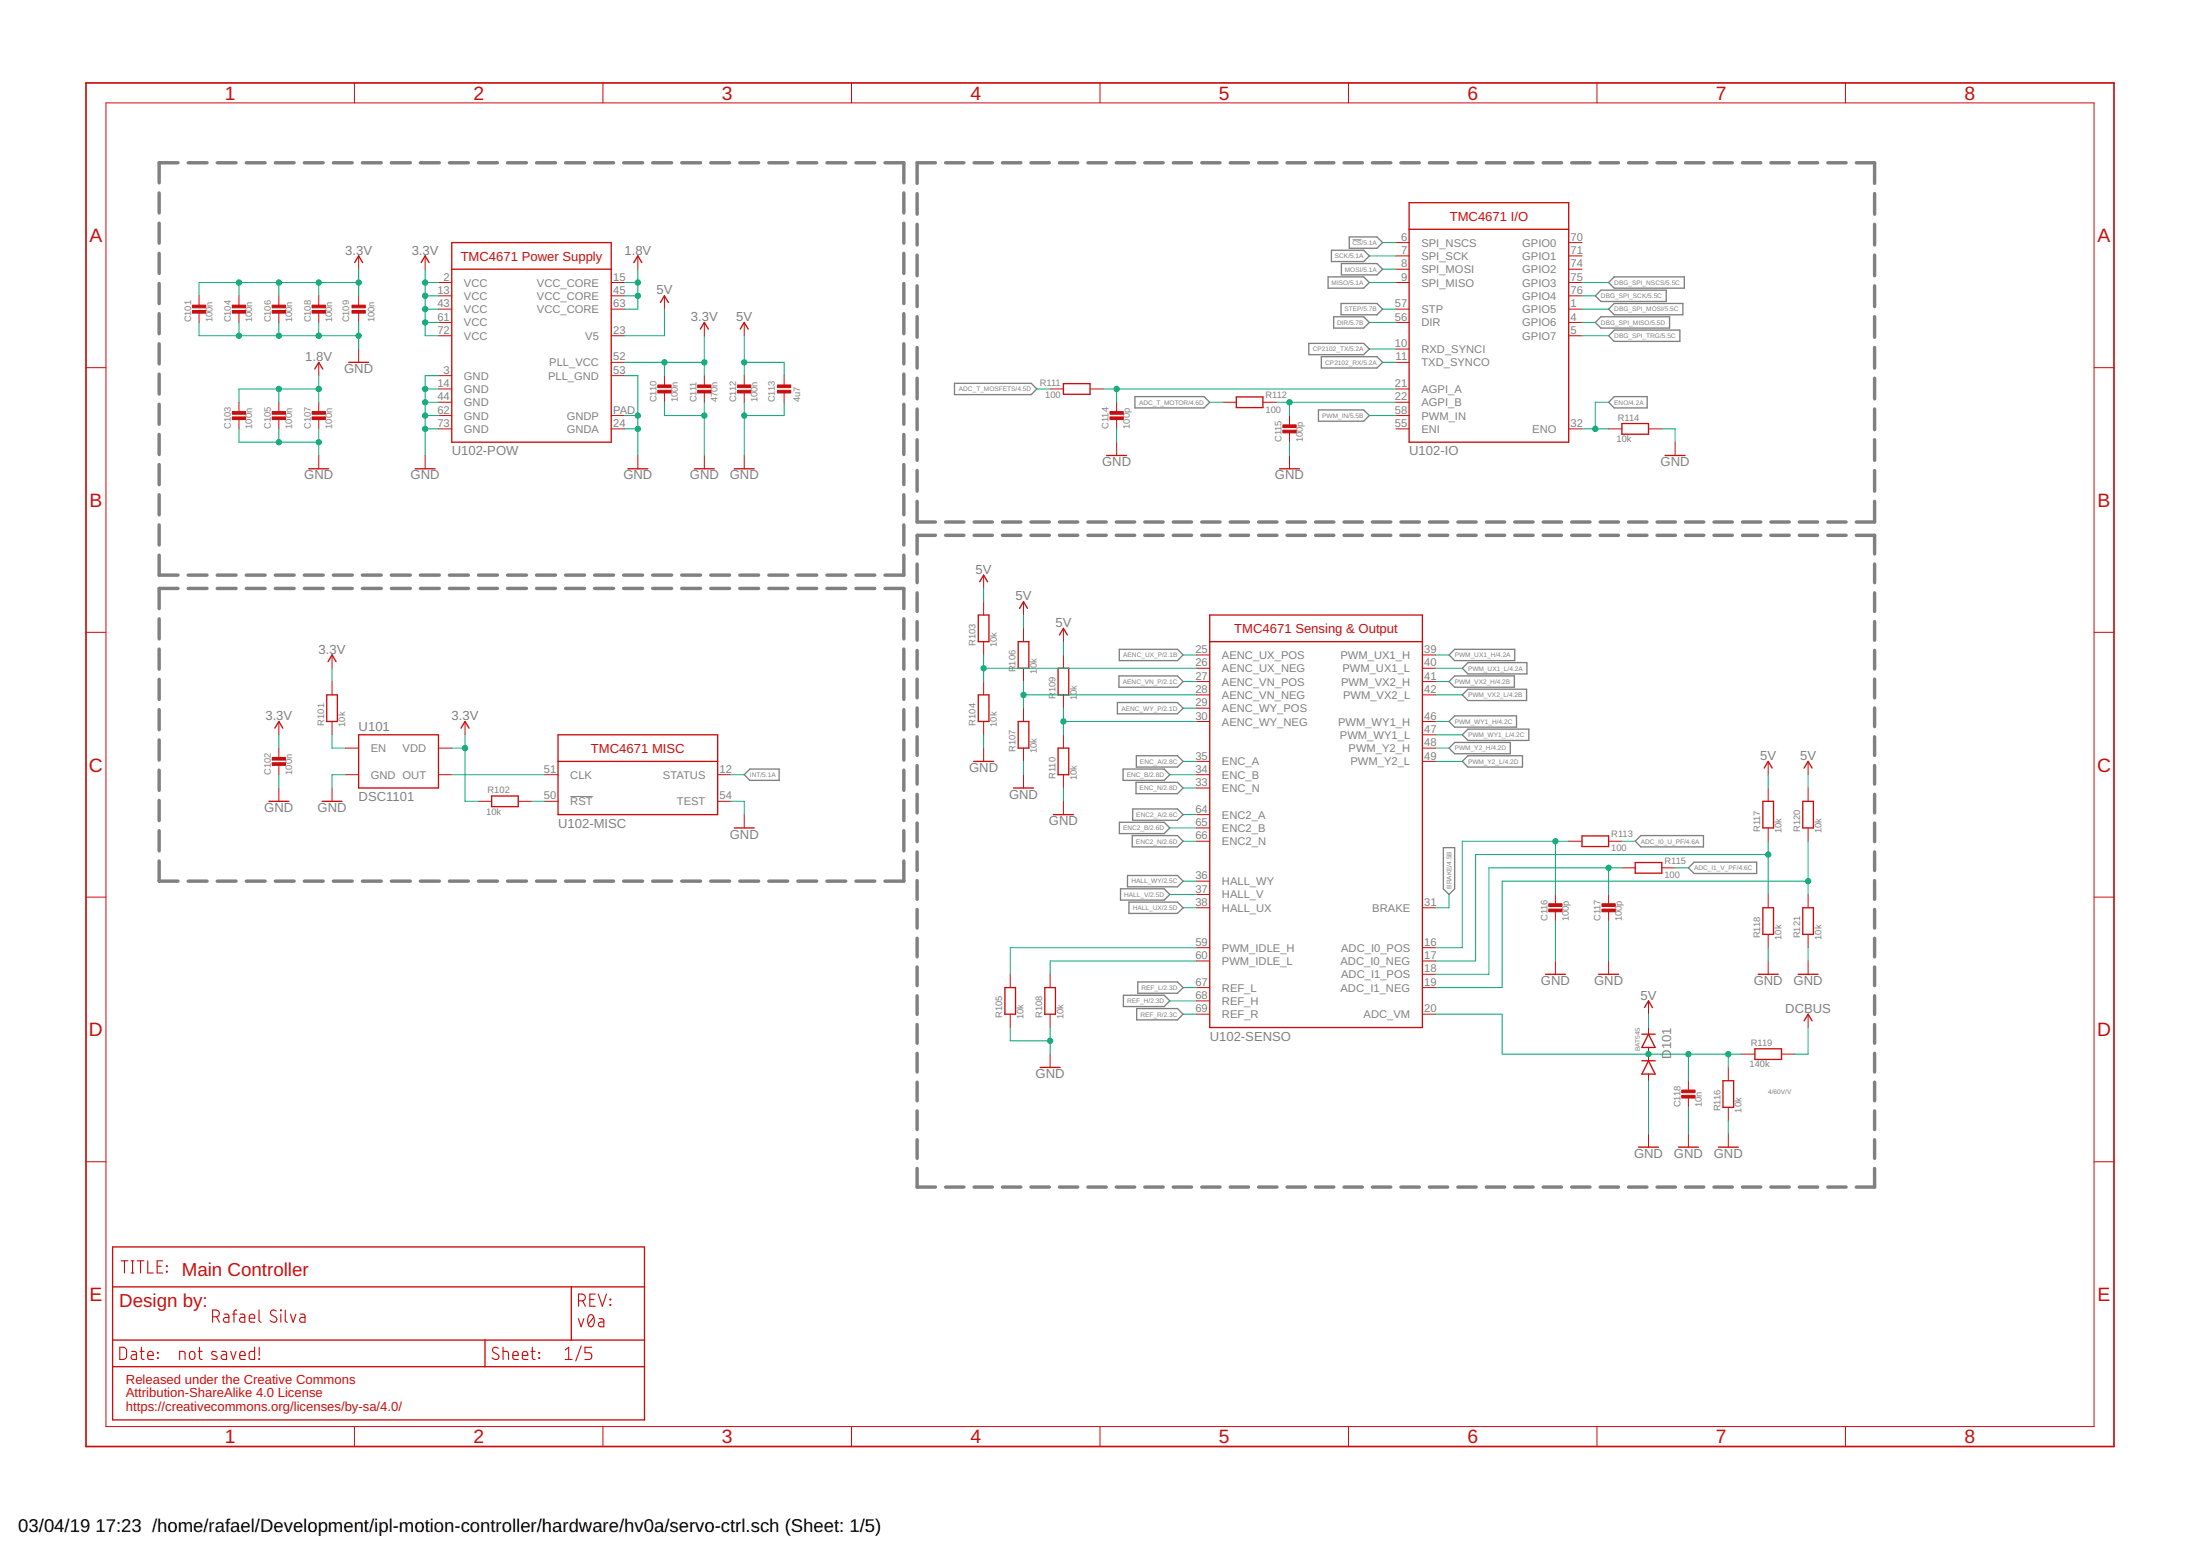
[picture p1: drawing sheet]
<svg xmlns="http://www.w3.org/2000/svg" width="420mm" height="297mm" viewBox="0 0 420 297" stroke-linecap="round" stroke-linejoin="round" font-family="sans-serif">
<g fill="none" stroke="#808080" stroke-width=".66">
<path d="M30.4 36.8v3.9M34 31.1h-3.6v3.8M35.9 31.1h3.6M41.5 31.1h3.6M47 31.1h3.6M52.6 31.1h3.6M58.1 31.1h3.6M63.7 31.1h3.6M69.2 31.1h3.6M74.7 31.1h3.7M80.3 31.1h3.6M85.8 31.1h3.7"/>
<path d="M91.4 31.1h3.6M96.9 31.1h3.6M102.5 31.1h3.6M108 31.1h3.6M113.6 31.1h3.6M119.1 31.1h3.6M124.7 31.1h3.6M130.2 31.1h3.6M135.7 31.1h3.6M141.3 31.1h3.6M146.8 31.1h3.6M152.4 31.1h3.6"/>
<path d="M157.9 31.1h3.6M163.5 31.1h3.6M169 31.1h3.6v3.8M172.6 36.8v3.9M175.2 37v3.9M178.6 31.1h-3.4v3.9M180.6 31.1h3.5M186 31.1h3.5M191.5 31.1h3.5M196.9 31.1h3.5M202.3 31.1h3.5M207.8 31.1h3.5"/>
<path d="M213.2 31.1h3.5M218.6 31.1h3.5M224.1 31.1h3.5M229.5 31.1h3.5M234.9 31.1h3.5M240.4 31.1h3.5M245.8 31.1h3.5M251.2 31.1h3.5M256.7 31.1h3.5M262.1 31.1h3.5M267.5 31.1h3.6M273 31.1h3.5"/>
<path d="M278.4 31.1h3.5M283.9 31.1h3.5M289.3 31.1h3.5M294.7 31.1h3.5M300.2 31.1h3.5M305.6 31.1h3.5M311 31.1h3.5M316.5 31.1h3.5M321.9 31.1h3.5M327.3 31.1h3.5M332.8 31.1h3.5M338.2 31.1h3.5"/>
<path d="M343.6 31.1h3.5M349.1 31.1h3.5M354.5 31.1h3.5v3.9M358 37v3.9M30.4 42.6v3.8M30.4 48.4v3.8M30.4 54.1v3.9M30.4 59.9v3.8M172.6 42.6v3.8M172.6 48.4v3.8M172.6 54.1v3.9M172.6 59.9v3.8"/>
<path d="M175.2 42.8v4M175.2 48.7v3.9M175.2 54.6v3.9M358 42.8v4M358 48.7v3.9M358 54.6v3.9M30.4 65.6v3.9M30.4 71.4v3.8M30.4 77.2v3.8M172.6 65.6v3.9M172.6 71.4v3.8M172.6 77.2v3.8"/>
<path d="M175.2 60.5v3.9M175.2 66.3v4M175.2 72.2v3.9M175.2 78.1v3.9M358 60.5v3.9M358 66.3v4M358 72.2v3.9M358 78.1v3.9M30.4 82.9v3.9M30.4 88.7v3.8M30.4 94.4v3.9M172.6 82.9v3.9"/>
<path d="M172.6 88.7v3.8M172.6 94.4v3.9M175.2 83.9v4M175.2 89.8v4M175.2 95.7v4h3.4M180.6 99.7h3.5M186 99.7h3.5M191.5 99.7h3.5M196.9 99.7h3.5M202.3 99.7h3.5M207.8 99.7h3.5M213.2 99.7h3.5"/>
<path d="M218.6 99.7h3.5M224.1 99.7h3.5M229.5 99.7h3.5M234.9 99.7h3.5M240.4 99.7h3.5M245.8 99.7h3.5M251.2 99.7h3.5M256.7 99.7h3.5M262.1 99.7h3.5M267.5 99.7h3.6M273 99.7h3.5M278.4 99.7h3.5"/>
<path d="M283.9 99.7h3.5M289.3 99.7h3.5M294.7 99.7h3.5M300.2 99.7h3.5M305.6 99.7h3.5M311 99.7h3.5M316.5 99.7h3.5M321.9 99.7h3.5M327.3 99.7h3.5M332.8 99.7h3.5M338.2 99.7h3.5M343.6 99.7h3.5"/>
<path d="M349.1 99.7h3.5M358 83.9v4M358 89.8v4M358 95.7v4h-3.5M30.4 106v3.8h3.6M30.4 100.2v3.8M30.4 118.1v3.9M34 112.3h-3.6v3.9M35.9 109.8h3.6M35.9 112.3h3.6M41.5 109.8h3.6M41.5 112.3h3.6"/>
<path d="M47 109.8h3.6M47 112.3h3.6M52.6 109.8h3.6M52.6 112.3h3.6M58.1 109.8h3.6M58.1 112.3h3.6M63.7 109.8h3.6M63.7 112.3h3.6M69.2 109.8h3.6M69.2 112.3h3.6M74.7 109.8h3.7M74.7 112.3h3.7"/>
<path d="M80.3 109.8h3.6M80.3 112.3h3.6M85.8 109.8h3.7M85.8 112.3h3.7M91.4 109.8h3.6M91.4 112.3h3.6M96.9 109.8h3.6M96.9 112.3h3.6M102.5 109.8h3.6M102.5 112.3h3.6M108 109.8h3.6M108 112.3h3.6"/>
<path d="M113.6 109.8h3.6M113.6 112.3h3.6M119.1 109.8h3.6M119.1 112.3h3.6M124.7 109.8h3.6M124.7 112.3h3.6M130.2 109.8h3.6M130.2 112.3h3.6M135.7 109.8h3.6M135.7 112.3h3.6M141.3 109.8h3.6M141.3 112.3h3.6"/>
<path d="M146.8 109.8h3.6M146.8 112.3h3.6M152.4 109.8h3.6M152.4 112.3h3.6M157.9 109.8h3.6M157.9 112.3h3.6M163.5 109.8h3.6M163.5 112.3h3.6M169 112.3h3.6v3.9M172.6 100.2v3.8M172.6 106v3.8h-3.6M172.6 118.1v3.9"/>
<path d="M175.2 107.7v3.5M175.2 113.2v3.5M175.2 118.7v3.5M178.6 102.2h-3.4v3.5M180.6 102.2h3.5M186 102.2h3.5M191.5 102.2h3.5M196.9 102.2h3.5M202.3 102.2h3.5M207.8 102.2h3.5M213.2 102.2h3.5M218.6 102.2h3.5"/>
<path d="M224.1 102.2h3.5M229.5 102.2h3.5M234.9 102.2h3.5M240.4 102.2h3.5M245.8 102.2h3.5M251.2 102.2h3.5M256.7 102.2h3.5M262.1 102.2h3.5M267.5 102.2h3.6M273 102.2h3.5M278.4 102.2h3.5M283.9 102.2h3.5"/>
<path d="M289.3 102.2h3.5M294.7 102.2h3.5M300.2 102.2h3.5M305.6 102.2h3.5M311 102.2h3.5M316.5 102.2h3.5M321.9 102.2h3.5M327.3 102.2h3.5M332.8 102.2h3.5M338.2 102.2h3.5M343.6 102.2h3.5M349.1 102.2h3.5"/>
<path d="M354.5 102.2h3.5v3.5M358 107.7v3.5M358 113.2v3.5M358 118.7v3.5M30.4 123.9v3.8M30.4 129.7v3.8M30.4 135.5v3.8M172.6 123.9v3.8M172.6 129.7v3.8M172.6 135.5v3.8M175.2 124.2v3.5M175.2 129.6v3.6"/>
<path d="M175.2 135.1v3.6M358 124.2v3.5M358 129.6v3.6M358 135.1v3.6M30.4 141.2v3.9M30.4 147v3.9M30.4 152.8v3.9M30.4 158.6v3.8M172.6 141.2v3.9M172.6 147v3.9M172.6 152.8v3.9M172.6 158.6v3.8"/>
<path d="M175.2 140.7v3.5M175.2 146.1v3.6M175.2 151.6v3.6M175.2 157.1v3.6M358 140.7v3.5M358 146.1v3.6M358 151.6v3.6M358 157.1v3.6M30.4 164.4v3.8h3.6M35.9 168.2h3.6M41.5 168.2h3.6M47 168.2h3.6"/>
<path d="M52.6 168.2h3.6M58.1 168.2h3.6M63.7 168.2h3.6M69.2 168.2h3.6M74.7 168.2h3.7M80.3 168.2h3.6M85.8 168.2h3.7M91.4 168.2h3.6M96.9 168.2h3.6M102.5 168.2h3.6M108 168.2h3.6M113.6 168.2h3.6"/>
<path d="M119.1 168.2h3.6M124.7 168.2h3.6M130.2 168.2h3.6M135.7 168.2h3.6M141.3 168.2h3.6M146.8 168.2h3.6M152.4 168.2h3.6M157.9 168.2h3.6M163.5 168.2h3.6M172.6 164.4v3.8h-3.6M175.2 162.6v3.6M175.2 168.1v3.6"/>
<path d="M175.2 173.6v3.6M175.2 179.1v3.6M358 162.6v3.6M358 168.1v3.6M358 173.6v3.6M358 179.1v3.6M175.2 184.6v3.6M175.2 190.1v3.6M175.2 195.6v3.6M358 184.6v3.6M358 190.1v3.6M358 195.6v3.6"/>
<path d="M175.2 201.1v3.5M175.2 206.6v3.5M175.2 212.1v3.5M175.2 217.6v3.5M358 201.1v3.5M358 206.6v3.5M358 212.1v3.5M358 217.6v3.5M175.2 223.1v3.5h3.4M180.6 226.6h3.5M186 226.6h3.5M191.5 226.6h3.5"/>
<path d="M196.9 226.6h3.5M202.3 226.6h3.5M207.8 226.6h3.5M213.2 226.6h3.5M218.6 226.6h3.5M224.1 226.6h3.5M229.5 226.6h3.5M234.9 226.6h3.5M240.4 226.6h3.5M245.8 226.6h3.5M251.2 226.6h3.5M256.7 226.6h3.5"/>
<path d="M262.1 226.6h3.5M267.5 226.6h3.6M273 226.6h3.5M278.4 226.6h3.5M283.9 226.6h3.5M289.3 226.6h3.5M294.7 226.6h3.5M300.2 226.6h3.5M305.6 226.6h3.5M311 226.6h3.5M316.5 226.6h3.5M321.9 226.6h3.5"/>
<path d="M327.3 226.6h3.5M332.8 226.6h3.5M338.2 226.6h3.5M343.6 226.6h3.5M349.1 226.6h3.5M358 223.1v3.5h-3.5"/>
</g>
<path d="M258.3 45.8h1.8M108.9 152.1h4.3" fill="none" stroke="#808080" stroke-width=".19"/>
<g fill="none" stroke="#808080" stroke-width=".25">
<path d="M253.6 52.9h6.8l1.1 1-1.1 1.1h-6.8zM254.3 47.8h6.1l1.1 1.1-1.1 1h-6.1zM256.1 57.9h6.9l1.1 1.1-1.1 1.1h-6.9zM256.2 50.3h6.8l1.1 1.1-1.1 1.1h-6.8zM257.7 45.2h5.3l1.1 1.1-1.1 1.1h-5.3zM305.8 55.4h12.4v2.2h-12.4l-1.1-1.1zM307.2 59l1.1-1.1h13.1v2.2h-13.1zM308.3 52.9h13.4v2.1h-13.4l-1.1-1.1zM182.3 73.2h14.6l1.1 1.1-1.1 1h-14.6zM216.7 75.7h13.3l1 1.1-1 1.1h-13.3zM250 65.6h10.4l1.1 1-1.1 1.1h-10.4zM251.8 78.3h8.6l1.1 1-1.1 1.1h-8.6z"/>
<path d="M252.3 68.1h10.7l1.1 1.1-1.1 1.1h-10.7zM254.7 60.5h5.7l1.1 1.1-1.1 1h-5.7zM304.7 61.6l1.1-1.1h13.1v2.1h-13.1zM307.2 76.8l1.1-1.1h6.3v2.2h-6.3zM307.2 64.1l1.1-1.1h12.5v2.2h-12.5zM213.4 134.1h11.5l1.1 1.1-1.1 1.1h-11.5zM213.7 129h11.2l1.1 1.1-1.1 1.1h-11.2zM213.8 124h11.1l1.1 1-1.1 1.1h-11.1zM276.7 125l1.1-1h11.5v2.1h-11.5zM276.7 130.1l1.1-1.1h11.4v2.2h-11.4zM276.7 137.7l1.1-1h11.8v2.1h-11.8zM280.4 126.5h11.2v2.2h-11.2l-1.1-1.1z"/>
<path d="M280.4 131.6h11.1v2.1h-11.1l-1.1-1zM280.4 139.2h11.6v2.2h-11.6l-1.1-1.1zM142.1 147.9l1.1-1.1h5.6v2.2h-5.6zM213.8 157h8.5l1.1 1.1-1.1 1h-8.5zM214.5 146.8h7.8l1.1 1.1-1.1 1.1h-7.8zM216.2 159.5h8.7l1.1 1.1-1.1 1.1h-8.7zM216.3 154.4h8.6l1.1 1.1-1.1 1.1h-8.6zM217 149.4h7.9l1.1 1-1.1 1.1h-7.9zM217 144.3h7.9l1.1 1.1-1.1 1h-7.9zM276.7 142.8l1.1-1.1h10.6v2.2h-10.6zM280.4 144.3h10.4v2.1h-10.4l-1.1-1zM214 169.7h8.3l1.1 1.1-1.1 1h-8.3z"/>
<path d="M215.3 167.1h9.6l1.1 1.1-1.1 1.1h-9.6zM215.6 172.2h9.3l1.1 1.1-1.1 1.1h-9.3zM275.7 161.8h2.1v7.9l-1.1 1.1-1-1.1zM312.3 160.6l1.1-1.1h11.9v2.2h-11.9zM322.5 165.7l1-1.1h12v2.2h-12zM214.5 190h7.8l1.1 1.1-1.1 1.1h-7.8zM217.1 192.5h7.8l1.1 1.1-1.1 1.1h-7.8zM217.3 187.5h7.6l1.1 1-1.1 1.1h-7.6z"/>
</g>
<path d="M16.4 15.8h387.3v260.3h-387.3z" fill="none" stroke="#c90d0c" stroke-width=".32"/>
<g fill="none" stroke="#c90d0c" stroke-width=".19">
<path d="M20.2 19.6h379.7v252.7h-379.7zM67.7 15.8v3.8M115.1 15.8v3.8M162.6 15.8v3.8M210.1 15.8v3.8M257.5 15.8v3.8M305 15.8v3.8M352.4 15.8v3.8M38 56.5v2M38 59.5v2.1M45.6 56.5v2M45.6 59.5v2.1"/>
<path d="M53.3 56.5v2M53.3 59.5v2.1M60.9 56.5v2M60.9 59.5v2.1M68.5 48.9v2.5M68.5 56.5v2M68.5 59.5v2.1M81.2 48.9v2.5M83.7 53.9h2.6M83.7 59h2.6M83.7 56.5h2.6M116.7 53.9h2.6"/>
<path d="M116.7 59h2.6M116.7 56.5h2.6M121.8 48.9v2.5M126.9 56.5v2.5M266.6 46.3h2.5M266.6 48.9h2.5M266.6 51.4h2.5M266.6 53.9h2.5M266.6 59h2.5M299.6 46.3h2.5M299.6 48.9h2.5M299.6 51.4h2.5"/>
<path d="M299.6 53.9h2.5M299.6 59h2.5M299.6 56.5h2.5M16.4 70.2h3.8M45.6 76.8v2M45.6 79.8v2.1M53.3 76.8v2M53.3 79.8v2.1M60.9 69.2v2.5M60.9 76.8v2M60.9 79.8v2.1M68.5 66.6v2.6"/>
<path d="M83.7 61.6h2.6M83.7 74.3h2.6M83.7 76.8h2.6M83.7 79.3h2.6M83.7 64.1h2.6M83.7 71.7h2.6M116.7 69.2h2.6M116.7 79.3h2.6M116.7 64.1h2.6M116.7 71.7h2.6M126.9 71.7v2M126.9 74.8v2"/>
<path d="M134.5 61.6v2.5M134.5 71.7v2M134.5 74.8v2M142.1 61.6v2.5M142.1 71.7v2M142.1 74.8v2M149.8 71.7v2M149.8 74.8v2M200.6 74.3h2.5M208.2 74.3h2.5M213.3 76.8v2M213.3 79.8v2.1"/>
<path d="M233.6 76.8h2.5M241.2 76.8h2.5M246.3 79.3v2.1M266.6 61.6h2.5M266.6 66.6h2.5M266.6 69.2h2.5M266.6 74.3h2.5M266.6 76.8h2.5M266.6 79.3h2.5M299.6 61.6h2.5M299.6 64.1h2.5M399.9 70.2h3.8"/>
<path d="M60.9 87v2.5M81.2 87v2.5M83.7 81.9h2.6M116.7 81.9h2.6M121.8 87v2.5M134.5 87v2.5M142.1 87v2.5M213.3 84.4v2.6M246.3 82.4v2M246.3 87v2.5M266.6 81.9h2.5M299.6 81.9h2.5"/>
<path d="M307.2 81.9h2.6M314.8 81.9h2.6M319.9 84.4v2.6M187.9 109.8v2.5M187.9 114.9v2.5M195.5 114.9v2.5M195.5 120v2.5M203.1 120v2.5M16.4 120.7h3.8M53.3 137.7v2.6M63.4 125v2.6M63.4 130.1v2.6"/>
<path d="M63.4 137.7v2.6M88.8 137.7v2.6M187.9 122.5v2.5M187.9 130.1v2.6M187.9 137.7v2.6M195.5 127.6v2.5M195.5 135.2v2.5M203.1 125v2.6M203.1 132.7v2.5M228.5 125h2.5M228.5 127.6h2.5M228.5 130.1h2.5"/>
<path d="M228.5 132.7h2.5M228.5 135.2h2.5M228.5 137.7h2.5M271.7 125h2.5M271.7 127.6h2.5M271.7 130.1h2.5M271.7 132.7h2.5M271.7 137.7h2.5M399.9 120.7h3.8M53.3 142.8v2M53.3 145.9v2M53.3 150.4v2.6"/>
<path d="M63.4 150.4v2.6M66 147.9h2.5M66 142.8h2.5M83.7 147.9h2.6M83.7 142.8h2.6M91.4 153h2.5M99 153h2.5M104 147.9h2.6M104 153h2.6M137.1 147.9h2.5M137.1 153h2.5M142.1 155.5v2.6"/>
<path d="M187.9 142.8v2.6M195.5 142.8v2.6M195.5 147.9v2.5M203.1 140.3v2.5M203.1 147.9v2.5M203.1 153v2.5M228.5 147.9h2.5M228.5 155.5h2.5M228.5 158.1h2.5M228.5 145.4h2.5M228.5 150.4h2.5M271.7 140.3h2.5"/>
<path d="M271.7 142.8h2.5M271.7 145.4h2.5M337.7 145.4v2.5M337.7 150.4v2.6M337.7 158.1v2.5M345.3 145.4v2.5M345.3 150.4v2.6M345.3 158.1v2.5M16.4 171.3h3.8M228.5 160.6h2.5M228.5 168.2h2.5M228.5 170.8h2.5"/>
<path d="M228.5 173.3h2.5M271.7 173.3h2.5M297.1 170.8v2M297.1 173.8v2M299.6 160.6h2.5M307.2 160.6h2.6M307.2 170.8v2M307.2 173.8v2M309.8 165.7h2.5M317.4 165.7h2.5M337.7 170.8v2.5M337.7 178.4v2.5"/>
<path d="M345.3 170.8v2.5M345.3 178.4v2.5M399.9 171.3h3.8M192.9 186v2.5M192.9 193.6v2.6M200.6 186v2.5M200.6 193.6v2.6M228.5 180.9h2.5M228.5 183.5h2.5M228.5 188.5h2.5M228.5 191.1h2.5M228.5 193.6h2.5"/>
<path d="M271.7 180.9h2.5M271.7 183.5h2.5M271.7 188.5h2.5M271.7 193.6h2.5M271.7 186h2.5M297.1 183.5v2.5M307.2 183.5v2.5M314.8 191.1v2.5M314.8 196.2v1.2M314.8 200v2.5M337.7 183.5v2.5M345.3 183.5v2.5"/>
<path d="M345.3 193.6v2.6M200.6 201.2v2.6M314.8 205v1.3M314.8 216.5v2.5M322.5 206.3v2M322.5 209.4v2M322.5 216.5v2.5M330.1 203.8v2.5M330.1 211.4v2.5M330.1 216.5v2.5M332.6 201.2h2.6M340.2 201.2h2.6"/>
<path d="M16.4 221.8h3.8M399.9 221.8h3.8M67.7 272.3v3.8M115.1 272.3v3.8M162.6 272.3v3.8M210.1 272.3v3.8M257.5 272.3v3.8M305 272.3v3.8M352.4 272.3v3.8"/>
</g>
<g fill="none" stroke="#c90d0c" stroke-width=".25">
<path d="M269.1 38.7h30.5v45.7h-30.5zM67.7 50.1l.8-1.2 .8 1.2M80.4 50.1l.8-1.2 .8 1.2M86.3 46.3h30.4v38.1h-30.4zM86.3 51.4h30.4M121.1 50.1l.7-1.2 .8 1.2M126.1 57.7l.8-1.2 .8 1.2M269.1 43.8h30.5M60.1 70.4l.8-1.2 .7 1.2M66.6 69.2h3.8M133.8 62.8l.7-1.2 .8 1.2M141.4 62.8l.7-1.2 .8 1.2"/>
<path d="M203.1 73.2h5.1v2.1h-5.1zM236.1 75.8h5.1v2h-5.1zM59 89.5h3.8M79.3 89.5h3.8M119.9 89.5h3.8M132.6 89.5h3.8M140.2 89.5h3.8M211.3 87h3.9M244.4 89.5h3.8M309.8 80.9h5v2h-5zM318 87h3.8M186.8 117.4h2.1v5.1h-2.1z"/>
<path d="M187.1 111.1l.8-1.3 .7 1.3M194.7 116.1l.8-1.2 .7 1.2M231 117.4h40.7v78.8h-40.7zM52.5 139l.8-1.3 .7 1.3M62.4 132.7h2v5h-2zM62.7 126.3l.7-1.3 .8 1.3M88.1 139l.7-1.3 .8 1.3M186.8 132.7h2.1v5h-2.1zM194.5 122.5h2v5.1h-2zM194.5 137.7h2v5.1h-2zM202.1 127.6h2v5.1h-2zM202.3 121.2l.8-1.2 .8 1.2"/>
<path d="M231 122.5h40.7M51.4 153h3.8M61.5 153h3.8M68.5 140.3h15.2v10.1h-15.2zM93.9 152h5.1v2h-5.1zM106.6 140.3h30.5v15.2h-30.5zM106.6 145.4h30.5M140.2 158.1h3.8M185.9 145.4h3.9M193.6 150.4h3.8M201.2 155.5h3.8M202.1 142.8h2v5.1h-2z"/>
<path d="M302.1 159.6h5.1v2h-5.1zM336.7 153h2v5.1h-2zM336.9 146.6l.8-1.2 .8 1.2M344.3 153h2v5.1h-2zM344.6 146.6l.7-1.2 .8 1.2M312.3 164.7h5.1v2h-5.1zM336.7 173.3h2v5.1h-2zM344.3 173.3h2v5.1h-2zM191.9 188.5h2.1v5.1h-2.1zM199.5 188.5h2.1v5.1h-2.1zM295.1 186h3.9M305.3 186h3.8"/>
<path d="M313.6 197.4h2.5M314.1 192.3l.7-1.2 .8 1.2M314.8 197.4l1.3 2.6h-2.5zM335.8 186h3.8M343.4 186h3.8M344.6 194.9l.7-1.3 .8 1.3M198.6 203.8h3.9M312.9 219h3.8M313.6 202.5h2.5M314.8 202.5l1.3 2.5h-2.5zM320.5 219h3.9M328.2 219h3.8"/>
<path d="M329.1 206.3h2v5.1h-2zM335.2 200.2h5v2h-5zM21.5 238h101.6v33.1h-101.6zM21.5 245.7h101.6M21.5 255.8h101.6M92.6 255.8v5.1M109.1 245.7v10.1M21.5 260.9h101.6"/>
</g>
<g fill="none" stroke="#c90d0c" stroke-width=".21">
<path d="M22.9 257.2h.8l.5 .4v1.5l-.5 .4h-.8zM23.1 240.7h1.3M23.8 240.7v2.3M25.1 240.7h.5M25.1 243h.5M25.1 258h.7l.2 .2 .1 1.3h-.6a.46 .46 0 0 1-.5-.4 .46 .46 0 0 1 .5-.5h.6M25.3 240.7v2.3M26.2 240.7h1.3M26.8 258h.7M26.8 240.7v2.3M27 257.2v2.1l.2 .2h.3M28.2 258.8h1.1a.56 .56 0 0 0-.4-.8 .56 .56 0 0 0-.7 .5l.1 .9 1 .1"/>
<path d="M28.2 240.7v2.3h1.1M30 241.7h.8M30.1 258.2l.1 .1zM30.1 259.2l.1 .1zM31.1 240.7h-1.1v2.3h1.1M31.8 241.7l.1 .1zM31.8 242.7l.1 .1zM34.3 259.5v-1.5l.9 .1 .1 .3v1.1M36.3 258.1l.3-.1 .5 .1 .1 .9a.53 .53 0 0 1-.5 .5 .53 .53 0 0 1-.5-.5zM37.8 258h.8M38.1 257.2v2.1l.2 .2h.3M40.6 251.4h.7a.65 .65 0 0 0 .6-.7 .65 .65 0 0 0-.6-.6h-.7v2.3"/>
<path d="M41.3 258.1a.58 .58 0 0 0-.9 .2l.1 .2 1 .6a.32 .32 0 0 1-.4 .4l-.7-.1M41.4 251.4l.5 1M42.4 258h.6l.2 .2 .1 1.3h-.6a.46 .46 0 0 1-.5-.4 .46 .46 0 0 1 .5-.5h.6M42.8 250.9h.7l.2 .3v1.2h-.6a.46 .46 0 0 1-.4-.4 .46 .46 0 0 1 .4-.5h.6M44 258l.6 1.5 .5-1.5M44.4 250.9h.8M45.2 250.1h-.3l-.2 .2v2.1M45.8 258.8h1a.55 .55 0 0 0-.3-.8 .55 .55 0 0 0-.7 .5l.1 .9 .9 .1M45.9 250.9h.6l.2 .2 .1 1.3h-.6a.46 .46 0 0 1-.5-.4 .46 .46 0 0 1 .5-.5h.6M47.6 251.7h1a.55 .55 0 0 0-.3-.8 .55 .55 0 0 0-.7 .5l.1 .9 .9 .1M48.6 257.2v2.3h-.8l-.2-.4v-.9l.2-.2h.8M49.4 259.4l.2 .1z"/>
<path d="M49.5 250.1v1.9l.1 .3 .3 .1M49.5 257.2v1.6M52.7 250.3a.58 .58 0 0 0-.8-.1 .58 .58 0 0 0 0 .9l.7 .3a.58 .58 0 0 1 .1 .9 .58 .58 0 0 1-.9 0l-.2-.2M53.6 250.1l.1 .1zM53.6 250.9v1.5M54.5 250.1v2.1l.4 .2M55.5 250.9l.5 1.5 .5-1.5M57.3 250.9h.7l.2 .2 .1 1.3h-.6a.46 .46 0 0 1-.5-.4 .46 .46 0 0 1 .5-.5h.6M95.2 257.4a.58 .58 0 0 0-.9-.1 .58 .58 0 0 0 0 .9l.7 .4a.58 .58 0 0 1 .1 .8 .58 .58 0 0 1-.9 0l-.2-.2M96.1 258l.9 .1 .1 .3v1.1M96.1 257.2v2.3M97.9 258.8h1.1a.55 .55 0 0 0-.4-.8 .55 .55 0 0 0-.7 .5l.2 .9 .9 .1"/>
<path d="M99.8 258.8h1a.55 .55 0 0 0-.4-.8 .55 .55 0 0 0-.6 .5l.1 .9 .9 .1M101.4 258h.8M101.7 257.2v1.9l.1 .3 .4 .1M102.9 259.2h.2v.1h-.2zM102.9 258.2h.2v.1h-.2zM107.9 259.5h1.4M107.9 257.7l.7-.5v2.3M110.5 251.7l.5 1.6 .5-1.6M110.5 248.3h.6a.65 .65 0 0 0 .7-.6 .65 .65 0 0 0-.7-.7h-.6v2.4M111 256.9l-1 2.9M111.3 248.3l.5 1.1M112.5 251.1a.55 .55 0 0 1 .6-.1 .55 .55 0 0 1 .3 .5 1.32 1.32 0 0 1-.5 1.8 1.44 1.44 0 0 1-.4-2.2z"/>
<path d="M112.6 248.1h.8M113 257.2h-1.3v1h.8a.66 .66 0 0 1 .5 .7 .66 .66 0 0 1-.5 .6h-.8M113.4 251.5l-1 1.3M113.7 247h-1.1v2.4h1.1M114.3 247l.7 2.4 .8-2.4M114.4 251.7l.7 .1 .2 .2v1.3h-.6a.46 .46 0 0 1-.4-.5 .46 .46 0 0 1 .4-.4h.6M116.5 248l.1 .1zM116.5 249l.1 .2z"/>
</g>
<g fill="#c90d0c" stroke="#c90d0c" stroke-width=".19">
<path d="M44.4 79.6h2.5v.5h-2.5z"/>
<path d="M44.4 78.6h2.5v.5h-2.5z"/>
<path d="M52 79.6h2.5v.5h-2.5z"/>
<path d="M52 78.6h2.5v.5h-2.5z"/>
<path d="M59.6 79.6h2.5v.5h-2.5z"/>
<path d="M59.6 78.6h2.5v.5h-2.5z"/>
<path d="M36.7 59.3h2.6v.5h-2.6z"/>
<path d="M36.7 58.3h2.6v.5h-2.6z"/>
<path d="M44.4 59.3h2.5v.5h-2.5z"/>
<path d="M44.4 58.3h2.5v.5h-2.5z"/>
<path d="M52 59.3h2.5v.5h-2.5z"/>
<path d="M52 58.3h2.5v.5h-2.5z"/>
<path d="M59.6 59.3h2.5v.5h-2.5z"/>
<path d="M59.6 58.3h2.5v.5h-2.5z"/>
<path d="M140.9 74.5h2.5v.5h-2.5z"/>
<path d="M140.9 73.5h2.5v.5h-2.5z"/>
<path d="M125.6 74.5h2.6v.5h-2.6z"/>
<path d="M125.6 73.5h2.6v.5h-2.6z"/>
<path d="M133.2 74.5h2.6v.5h-2.6z"/>
<path d="M133.2 73.5h2.6v.5h-2.6z"/>
<path d="M148.5 74.5h2.5v.5h-2.5z"/>
<path d="M148.5 73.5h2.5v.5h-2.5z"/>
<path d="M67.2 59.3h2.6v.5h-2.6z"/>
<path d="M67.2 58.3h2.6v.5h-2.6z"/>
<path d="M52 145.6h2.5v.5h-2.5z"/>
<path d="M52 144.6h2.5v.5h-2.5z"/>
<path d="M295.8 173.5h2.5v.6h-2.5z"/>
<path d="M295.8 172.5h2.5v.5h-2.5z"/>
<path d="M305.9 173.5h2.6v.6h-2.6z"/>
<path d="M305.9 172.5h2.6v.5h-2.6z"/>
<path d="M321.2 209.1h2.5v.5h-2.5z"/>
<path d="M321.2 208.1h2.5v.5h-2.5z"/>
<path d="M212 79.6h2.5v.5h-2.5z"/>
<path d="M212 78.6h2.5v.5h-2.5z"/>
<path d="M245 82.1h2.5v.5h-2.5z"/>
<path d="M245 81.1h2.5v.5h-2.5z"/>
</g>
<g fill="none" stroke="#0dab76" stroke-width=".19">
<path d="M45.6 53.9v2.6M53.3 53.9v2.6M60.9 53.9v2.6M68.5 53.9h-30.5v2.6M68.5 51.4v5.1M81.2 51.4v12.7h2.5M81.2 53.9h2.5M81.2 56.5h2.5M81.2 59h2.5M119.3 53.9h2.5M119.3 56.5h2.5M121.8 51.4v7.6h-2.5"/>
<path d="M126.9 59v5.1h-7.6M261.5 53.9h5.1M261.5 48.9h5.1M264.1 59h2.5M264.1 51.4h2.5M264.1 46.3h2.5M302.1 53.9h5.1M302.1 56.5h2.6M302.1 59h5.1M38 61.6v2.5h30.5M45.6 61.6v2.5M53.3 61.6v2.5"/>
<path d="M53.3 74.3v2.5M60.9 61.6v2.5M60.9 71.7v5.1M60.9 74.3h-15.3v2.5M68.5 61.6v5M81.2 61.6h2.5M81.2 79.3h2.5M81.2 76.8h2.5M81.2 74.3h2.5M83.7 71.7h-2.5v15.3M119.3 69.2h15.2M119.3 79.3h2.5"/>
<path d="M119.3 71.7h2.5v15.3M126.9 69.2v2.5M126.9 76.8v2.5h7.6M134.5 64.1v7.6M134.5 76.8v10.2M142.1 69.2h7.7v2.5M142.1 64.1v7.6M142.1 76.8v10.2M149.8 76.8v2.5h-7.7M198 74.3h2.6M210.7 74.3h55.9M213.3 74.3v2.5"/>
<path d="M231 76.8h2.6M243.7 76.8h22.9M246.3 76.8v2.5M261.5 61.6h5.1M261.5 79.3h5.1M261.5 66.6h5.1M264.1 69.2h2.5M302.1 64.1h5.1M302.1 61.6h2.6M307.2 76.8h-2.5v5.1M45.6 81.9v2.5h15.3M53.3 81.9v2.5"/>
<path d="M60.9 81.9v5.1M81.2 81.9h2.5M119.3 81.9h2.5M213.3 81.9v2.5M246.3 84.4v2.6M302.1 81.9h5.1M317.4 81.9h2.5v2.5M187.9 112.3v2.6M195.5 117.4v2.6M63.4 127.6v2.5M187.9 125v5.1M187.9 127.6h40.6"/>
<path d="M195.5 130.1v5.1M195.5 132.7h33M203.1 122.5v2.5M203.1 135.2v5.1M203.1 137.7h25.4M226 125h2.5M226 130.1h2.5M226 135.2h2.5M274.2 125h2.5M274.2 127.6h5.1M274.2 130.1h2.5M274.2 132.7h5.1"/>
<path d="M274.2 137.7h2.5M53.3 140.3v2.5M53.3 147.9v2.5M63.4 140.3v2.5h2.6M66 147.9h-2.6v2.5M86.3 142.8h2.5M86.3 147.9h17.7M88.8 140.3v12.7h2.6M101.5 153h2.5M139.6 153h2.5v2.5M139.6 147.9h2.5M187.9 140.3v2.5"/>
<path d="M195.5 145.4v2.5M203.1 150.4v2.6M223.4 147.9h5.1M223.4 158.1h5.1M226 145.4h2.5M226 150.4h2.5M226 155.5h2.5M274.2 142.8h2.5M274.2 140.3h5.1M274.2 145.4h5.1M337.7 147.9v2.5M345.3 147.9v2.5"/>
<path d="M223.4 170.8h5.1M226 160.6h2.5M226 168.2h2.5M226 173.3h2.5M276.7 170.8v2.5h-2.5M297.1 160.6v10.2M297.1 175.8v7.7M299.6 160.6h-20.3v20.3h-5.1M307.2 165.7v5.1M307.2 175.8v7.7M309.8 160.6h2.5M309.8 165.7h-25.4v20.3h-10.2"/>
<path d="M319.9 165.7h2.6M337.7 160.6v10.2M337.7 163.1h-55.9v20.4h-7.6M345.3 160.6v10.2M345.3 168.2h-58.4v20.3h-12.7M192.9 196.2v2.5h7.7M200.6 196.2v5M223.4 191.1h5.1M226 188.5h2.5M226 193.6h2.5M228.5 183.5h-27.9v2.5M228.5 180.9h-35.6v5.1"/>
<path d="M274.2 193.6h12.7v7.6h45.7M314.8 193.6v2.6M337.7 180.9v2.6M345.3 180.9v2.6M345.3 196.2v5h-2.5M314.8 206.3v10.2M322.5 201.2v5.1M322.5 211.4v5.1M330.1 201.2v2.6M330.1 213.9v2.6"/>
</g>
<g fill="#0dab76" stroke="#0dab76" stroke-width=".19">
<circle cx="81.2" cy="53.9" r=".51"/>
<circle cx="81.2" cy="56.5" r=".51"/>
<circle cx="81.2" cy="59" r=".51"/>
<circle cx="81.2" cy="61.6" r=".51"/>
<circle cx="88.8" cy="142.8" r=".51"/>
<circle cx="126.9" cy="69.2" r=".51"/>
<circle cx="134.5" cy="69.2" r=".51"/>
<circle cx="60.9" cy="53.9" r=".51"/>
<circle cx="53.3" cy="53.9" r=".51"/>
<circle cx="45.6" cy="53.9" r=".51"/>
<circle cx="68.5" cy="53.9" r=".51"/>
<circle cx="81.2" cy="81.9" r=".51"/>
<circle cx="81.2" cy="79.3" r=".51"/>
<circle cx="81.2" cy="76.8" r=".51"/>
<circle cx="81.2" cy="74.3" r=".51"/>
<circle cx="121.8" cy="81.9" r=".51"/>
<circle cx="121.8" cy="79.3" r=".51"/>
<circle cx="142.1" cy="79.3" r=".51"/>
<circle cx="134.5" cy="79.3" r=".51"/>
<circle cx="60.9" cy="64.1" r=".51"/>
<circle cx="53.3" cy="64.1" r=".51"/>
<circle cx="45.6" cy="64.1" r=".51"/>
<circle cx="68.5" cy="64.1" r=".51"/>
<circle cx="53.3" cy="84.4" r=".51"/>
<circle cx="60.9" cy="84.4" r=".51"/>
<circle cx="200.6" cy="198.7" r=".51"/>
<circle cx="142.1" cy="69.2" r=".51"/>
<circle cx="121.8" cy="56.5" r=".51"/>
<circle cx="121.8" cy="53.9" r=".51"/>
<circle cx="53.3" cy="74.3" r=".51"/>
<circle cx="60.9" cy="74.3" r=".51"/>
<circle cx="304.7" cy="81.9" r=".51"/>
<circle cx="307.2" cy="165.7" r=".51"/>
<circle cx="337.7" cy="163.1" r=".51"/>
<circle cx="345.3" cy="168.2" r=".51"/>
<circle cx="330.1" cy="201.2" r=".51"/>
<circle cx="322.5" cy="201.2" r=".51"/>
<circle cx="314.8" cy="201.2" r=".51"/>
<circle cx="213.3" cy="74.3" r=".51"/>
<circle cx="246.3" cy="76.8" r=".51"/>
<circle cx="203.1" cy="137.7" r=".51"/>
<circle cx="195.5" cy="132.7" r=".51"/>
<circle cx="187.9" cy="127.6" r=".51"/>
<circle cx="297.1" cy="160.6" r=".51"/>
</g>
<g font-size="3.7" fill="#c90d0c">
<text x="42.9" y="19">1</text>
<text x="90.4" y="19">2</text>
<text x="137.9" y="19">3</text>
<text x="185.3" y="19">4</text>
<text x="232.8" y="19">5</text>
<text x="280.3" y="19">6</text>
<text x="327.7" y="19">7</text>
<text x="375.2" y="19">8</text>
<text x="17.1" y="46.2">A</text>
<text x="400.6" y="46.2">A</text>
<text x="17.1" y="96.7">B</text>
<text x="400.6" y="96.7">B</text>
<text x="17" y="147.3">C</text>
<text x="400.5" y="147.3">C</text>
<text x="17" y="197.8">D</text>
<text x="400.5" y="197.8">D</text>
<text x="17.1" y="248.4">E</text>
<text x="400.6" y="248.4">E</text>
<text x="42.9" y="275.5">1</text>
<text x="90.4" y="275.5">2</text>
<text x="137.9" y="275.5">3</text>
<text x="185.3" y="275.5">4</text>
<text x="232.8" y="275.5">5</text>
<text x="280.3" y="275.5">6</text>
<text x="327.7" y="275.5">7</text>
<text x="375.2" y="275.5">8</text>
</g>
<g font-size="3.6" fill="#c90d0c">
<text x="34.7" y="243.6">Main Controller</text>
<text x="22.8" y="249.5">Design by:</text>
</g>
<g font-size="3.5">
<text x="3.5" y="292.5">03/04/19</text>
<text x="18.2" y="292.5">17:23 /home/rafael/Development/ipl-motion-controller/hardware/hv0a/servo-ctrl.sch (Sheet: 1/5)</text>
</g>
<g font-size="2.5" fill="#c90d0c">
<text x="276.9" y="42.1">TMC4671 I/O</text>
<text x="88" y="49.7">TMC4671 Power Supply</text>
<text x="235.7" y="120.8">TMC4671 Sensing &amp; Output</text>
<text x="112.9" y="143.7">TMC4671 MISC</text>
<text x="24" y="264.2">Released under the Creative Commons</text>
<text x="24" y="269.3">https://creativecommons.org/licenses/by-sa/4.0/</text>
<text x="24" y="266.7">Attribution-ShareAlike 4.0 License</text>
</g>
<g font-size="2.5" fill="#808080">
<text x="65.9" y="48.6">3.3V</text>
<text x="78.6" y="48.6">3.3V</text>
<text x="119.3" y="48.6">1.8V</text>
<text x="125.4" y="56.2">5V</text>
<text x="132" y="61.3">3.3V</text>
<text x="140.6" y="61.3">5V</text>
<text x="58.3" y="68.9">1.8V</text>
<text x="65.7" y="71.2">GND</text>
<text x="86.3" y="86.9">U102-POW</text>
<text x="210.5" y="89">GND</text>
<text x="269.1" y="86.9">U102-IO</text>
<text x="317.1" y="89">GND</text>
<text x="58.1" y="91.5">GND</text>
<text x="78.4" y="91.5">GND</text>
<text x="119" y="91.5">GND</text>
<text x="131.7" y="91.5">GND</text>
<text x="139.4" y="91.5">GND</text>
<text x="243.5" y="91.5">GND</text>
<text x="186.3" y="109.5">5V</text>
<text x="193.9" y="114.6">5V</text>
<text x="201.6" y="119.7">5V</text>
<text x="60.8" y="124.8">3.3V</text>
<text x="50.7" y="137.5">3.3V</text>
<text x="86.2" y="137.5">3.3V</text>
<text x="68.5" y="139.5">U101</text>
<text x="185.1" y="147.4">GND</text>
<text x="336.2" y="145.1">5V</text>
<text x="343.8" y="145.1">5V</text>
<text x="50.5" y="155">GND</text>
<text x="60.6" y="155">GND</text>
<text x="68.5" y="153">DSC1101</text>
<text x="192.7" y="152.5">GND</text>
<text x="106.6" y="158.1">U102-MISC</text>
<text x="139.4" y="160.1">GND</text>
<text x="200.3" y="157.5">GND</text>
<text x="294.3" y="188">GND</text>
<text x="304.4" y="188">GND</text>
<text x="313.3" y="190.8">5V</text>
<text x="334.9" y="188">GND</text>
<text x="342.5" y="188">GND</text>
<text x="341" y="193.4">DCBUS</text>
<text x="231" y="198.7">U102-SENSO</text>
<text x="319.2" y="202.1" transform="rotate(-90 319.2 202.1)">D101</text>
<text x="197.8" y="205.8">GND</text>
<text x="312.1" y="221">GND</text>
<text x="319.7" y="221">GND</text>
<text x="327.3" y="221">GND</text>
</g>
<g font-size="2.1" fill="#808080">
<text x="267.6" y="46">6</text>
<text x="271.5" y="47.1">SPI_NSCS</text>
<text x="290.7" y="47.1">GPIO0</text>
<text x="300" y="46">70</text>
<text x="84.7" y="53.6">2</text>
<text x="117.1" y="53.6">15</text>
<text x="267.6" y="48.5">7</text>
<text x="267.6" y="51">8</text>
<text x="267.6" y="53.6">9</text>
<text x="271.5" y="49.6">SPI_SCK</text>
<text x="271.5" y="52.2">SPI_MOSI</text>
<text x="290.7" y="49.6">GPIO1</text>
<text x="290.7" y="52.2">GPIO2</text>
<text x="300" y="48.5">71</text>
<text x="300" y="51">74</text>
<text x="300" y="53.6">75</text>
<text x="83.5" y="56.1">13</text>
<text x="83.5" y="58.7">43</text>
<text x="88.6" y="54.7">VCC</text>
<text x="88.6" y="57.2">VCC</text>
<text x="88.6" y="59.8">VCC</text>
<text x="102.5" y="54.7">VCC_CORE</text>
<text x="102.5" y="57.2">VCC_CORE</text>
<text x="102.5" y="59.8">VCC_CORE</text>
<text x="117.1" y="56.1">45</text>
<text x="117.1" y="58.7">63</text>
<text x="266.4" y="58.7">57</text>
<text x="271.5" y="54.7">SPI_MISO</text>
<text x="271.5" y="59.8">STP</text>
<text x="290.7" y="54.7">GPIO3</text>
<text x="290.7" y="57.2">GPIO4</text>
<text x="290.7" y="59.8">GPIO5</text>
<text x="300" y="56.1">76</text>
<text x="300" y="58.7">1</text>
<text x="83.5" y="61.2">61</text>
<text x="83.5" y="63.7">72</text>
<text x="88.6" y="62.3">VCC</text>
<text x="88.6" y="64.9">VCC</text>
<text x="111.8" y="64.9">V5</text>
<text x="117.1" y="63.7">23</text>
<text x="266.4" y="61.2">56</text>
<text x="271.5" y="62.3">DIR</text>
<text x="290.7" y="62.3">GPIO6</text>
<text x="290.7" y="64.9">GPIO7</text>
<text x="300" y="61.2">4</text>
<text x="300" y="63.7">5</text>
<text x="84.7" y="71.4">3</text>
<text x="104.9" y="69.9">PLL_VCC</text>
<text x="117.1" y="68.8">52</text>
<text x="117.1" y="71.4">53</text>
<text x="266.4" y="66.3">10</text>
<text x="266.5" y="68.8">11</text>
<text x="271.5" y="67.4">RXD_SYNCI</text>
<text x="271.5" y="69.9">TXD_SYNCO</text>
<text x="83.5" y="73.9">14</text>
<text x="83.5" y="76.4">44</text>
<text x="88.6" y="72.5">GND</text>
<text x="88.6" y="75">GND</text>
<text x="88.6" y="77.5">GND</text>
<text x="104.7" y="72.5">PLL_GND</text>
<text x="266.4" y="73.9">21</text>
<text x="266.4" y="76.4">22</text>
<text x="271.5" y="75">AGPI_A</text>
<text x="271.5" y="77.5">AGPI_B</text>
<text x="83.5" y="79">62</text>
<text x="83.5" y="81.5">73</text>
<text x="88.6" y="80.1">GND</text>
<text x="88.6" y="82.6">GND</text>
<text x="108.2" y="80.1">GNDP</text>
<text x="108.2" y="82.6">GNDA</text>
<text x="117.1" y="79">PAD</text>
<text x="117.1" y="81.5">24</text>
<text x="266.4" y="79">58</text>
<text x="266.4" y="81.5">55</text>
<text x="271.5" y="80.1">PWM_IN</text>
<text x="271.5" y="82.6">ENI</text>
<text x="292.6" y="82.6">ENO</text>
<text x="300" y="81.5">32</text>
<text x="228.3" y="124.7">25</text>
<text x="233.4" y="125.8">AENC_UX_POS</text>
<text x="256" y="125.8">PWM_UX1_H</text>
<text x="272" y="124.7">39</text>
<text x="228.3" y="127.2">26</text>
<text x="228.3" y="129.8">27</text>
<text x="233.4" y="128.3">AENC_UX_NEG</text>
<text x="233.4" y="130.9">AENC_VN_POS</text>
<text x="256.1" y="130.9">PWM_VX2_H</text>
<text x="256.4" y="128.3">PWM_UX1_L</text>
<text x="272" y="127.2">40</text>
<text x="272" y="129.8">41</text>
<text x="228.3" y="132.3">28</text>
<text x="228.3" y="134.8">29</text>
<text x="228.3" y="137.4">30</text>
<text x="233.4" y="133.4">AENC_VN_NEG</text>
<text x="233.4" y="136">AENC_WY_POS</text>
<text x="256.5" y="133.4">PWM_VX2_L</text>
<text x="272" y="132.3">42</text>
<text x="272" y="137.4">46</text>
<text x="70.8" y="143.6">EN</text>
<text x="76.9" y="143.6">VDD</text>
<text x="233.4" y="138.5">AENC_WY_NEG</text>
<text x="255.5" y="138.5">PWM_WY1_H</text>
<text x="255.9" y="141">PWM_WY1_L</text>
<text x="257.6" y="143.6">PWM_Y2_H</text>
<text x="272" y="139.9">47</text>
<text x="272" y="142.5">48</text>
<text x="70.8" y="148.7">GND OUT</text>
<text x="103.9" y="147.5">51</text>
<text x="108.9" y="148.7">CLK</text>
<text x="126.6" y="148.7">STATUS</text>
<text x="137.4" y="147.5">12</text>
<text x="228.3" y="145">35</text>
<text x="228.3" y="147.5">34</text>
<text x="233.4" y="146.1">ENC_A</text>
<text x="233.4" y="148.7">ENC_B</text>
<text x="257.9" y="146.1">PWM_Y2_L</text>
<text x="272" y="145">49</text>
<text x="103.9" y="152.6">50</text>
<text x="108.9" y="153.7">RST</text>
<text x="129.3" y="153.7">TEST</text>
<text x="137.4" y="152.6">54</text>
<text x="228.3" y="155.2">64</text>
<text x="228.3" y="150.1">33</text>
<text x="233.4" y="151.2">ENC_N</text>
<text x="228.3" y="157.7">65</text>
<text x="228.3" y="160.2">66</text>
<text x="233.4" y="156.3">ENC2_A</text>
<text x="233.4" y="158.8">ENC2_B</text>
<text x="233.4" y="161.4">ENC2_N</text>
<text x="228.3" y="167.9">36</text>
<text x="228.3" y="170.4">37</text>
<text x="228.3" y="172.9">38</text>
<text x="233.4" y="169">HALL_WY</text>
<text x="233.4" y="171.5">HALL_V</text>
<text x="272" y="172.9">31</text>
<text x="233.4" y="174.1">HALL_UX</text>
<text x="262.1" y="174.1">BRAKE</text>
<text x="228.3" y="180.6">59</text>
<text x="228.3" y="183.1">60</text>
<text x="233.4" y="181.7">PWM_IDLE_H</text>
<text x="233.4" y="184.2">PWM_IDLE_L</text>
<text x="256" y="184.2">ADC_I0_NEG</text>
<text x="256.1" y="181.7">ADC_I0_POS</text>
<text x="272" y="180.6">16</text>
<text x="272" y="183.1">17</text>
<text x="272" y="185.6">18</text>
<text x="228.3" y="188.2">67</text>
<text x="228.3" y="190.7">68</text>
<text x="233.4" y="189.3">REF_L</text>
<text x="233.4" y="191.8">REF_H</text>
<text x="256" y="189.3">ADC_I1_NEG</text>
<text x="256.1" y="186.7">ADC_I1_POS</text>
<text x="272" y="188.2">19</text>
<text x="228.3" y="193.2">69</text>
<text x="233.4" y="194.4">REF_R</text>
<text x="260.4" y="194.4">ADC_VM</text>
<text x="272" y="193.2">20</text>
</g>
<g font-size="1.8" fill="#808080">
<text x="36.5" y="61.6" transform="rotate(-90 36.5 61.6)">C101</text>
<text x="40.6" y="61.6" transform="rotate(-90 40.6 61.6)">100n</text>
<text x="44.1" y="61.6" transform="rotate(-90 44.1 61.6)">C104</text>
<text x="48.2" y="61.6" transform="rotate(-90 48.2 61.6)">100n</text>
<text x="51.7" y="61.6" transform="rotate(-90 51.7 61.6)">C106</text>
<text x="55.8" y="61.6" transform="rotate(-90 55.8 61.6)">100n</text>
<text x="59.3" y="61.6" transform="rotate(-90 59.3 61.6)">C108</text>
<text x="63.4" y="61.6" transform="rotate(-90 63.4 61.6)">100n</text>
<text x="66.7" y="61.6" transform="rotate(-90 66.7 61.6)">C109</text>
<text x="71.5" y="61.6" transform="rotate(-90 71.5 61.6)">100n</text>
<text x="125.4" y="76.8" transform="rotate(-90 125.4 76.8)">C110</text>
<text x="129.4" y="76.8" transform="rotate(-90 129.4 76.8)">100n</text>
<text x="133" y="76.8" transform="rotate(-90 133 76.8)">C111</text>
<text x="137.1" y="76.8" transform="rotate(-90 137.1 76.8)">470n</text>
<text x="140.6" y="76.8" transform="rotate(-90 140.6 76.8)">C112</text>
<text x="144.7" y="76.8" transform="rotate(-90 144.7 76.8)">100n</text>
<text x="148" y="76.8" transform="rotate(-90 148 76.8)">C113</text>
<text x="152.8" y="76.8" transform="rotate(-90 152.8 76.8)">4u7</text>
<text x="198.6" y="73.7">R111</text>
<text x="199.6" y="76">100</text>
<text x="241.7" y="76">R112</text>
<text x="44.1" y="81.9" transform="rotate(-90 44.1 81.9)">C103</text>
<text x="48.2" y="81.9" transform="rotate(-90 48.2 81.9)">100n</text>
<text x="51.7" y="81.9" transform="rotate(-90 51.7 81.9)">C105</text>
<text x="55.8" y="81.9" transform="rotate(-90 55.8 81.9)">100n</text>
<text x="59.3" y="81.9" transform="rotate(-90 59.3 81.9)">C107</text>
<text x="63.4" y="81.9" transform="rotate(-90 63.4 81.9)">100n</text>
<text x="211.7" y="81.9" transform="rotate(-90 211.7 81.9)">C114</text>
<text x="215.8" y="81.9" transform="rotate(-90 215.8 81.9)">100p</text>
<text x="241.7" y="78.8">100</text>
<text x="309" y="80.3">R114</text>
<text x="244.7" y="84.4" transform="rotate(-90 244.7 84.4)">C115</text>
<text x="248.8" y="84.4" transform="rotate(-90 248.8 84.4)">100p</text>
<text x="308.7" y="84.4">10k</text>
<text x="186.3" y="123.3" transform="rotate(-90 186.3 123.3)">R103</text>
<text x="190.4" y="123.5" transform="rotate(-90 190.4 123.5)">10k</text>
<text x="193.9" y="128.3" transform="rotate(-90 193.9 128.3)">R</text>
<text x="193.9" y="127.1" transform="rotate(-90 193.9 127.1)">106</text>
<text x="198" y="128.6" transform="rotate(-90 198 128.6)">10k</text>
<text x="201.6" y="133.4" transform="rotate(-90 201.6 133.4)">R</text>
<text x="201.6" y="132.1" transform="rotate(-90 201.6 132.1)">109</text>
<text x="205.6" y="133.7" transform="rotate(-90 205.6 133.7)">10k</text>
<text x="61.9" y="138.5" transform="rotate(-90 61.9 138.5)">R101</text>
<text x="65.9" y="138.8" transform="rotate(-90 65.9 138.8)">10k</text>
<text x="186.3" y="138.5" transform="rotate(-90 186.3 138.5)">R104</text>
<text x="190.4" y="138.8" transform="rotate(-90 190.4 138.8)">10k</text>
<text x="193.9" y="143.6" transform="rotate(-90 193.9 143.6)">R107</text>
<text x="198" y="143.8" transform="rotate(-90 198 143.8)">10k</text>
<text x="51.7" y="147.9" transform="rotate(-90 51.7 147.9)">C102</text>
<text x="55.8" y="147.9" transform="rotate(-90 55.8 147.9)">100n</text>
<text x="201.6" y="148.7" transform="rotate(-90 201.6 148.7)">R110</text>
<text x="205.6" y="148.9" transform="rotate(-90 205.6 148.9)">10k</text>
<text x="92.9" y="155.5">10k</text>
<text x="93.1" y="151.4">R102</text>
<text x="307.7" y="159.8">R113</text>
<text x="336.2" y="158.8" transform="rotate(-90 336.2 158.8)">R117</text>
<text x="340.2" y="159.1" transform="rotate(-90 340.2 159.1)">10k</text>
<text x="343.8" y="158.8" transform="rotate(-90 343.8 158.8)">R120</text>
<text x="347.9" y="159.1" transform="rotate(-90 347.9 159.1)">10k</text>
<text x="307.7" y="162.4">100</text>
<text x="317.9" y="167.7">100</text>
<text x="317.9" y="164.9">R115</text>
<text x="295.5" y="175.8" transform="rotate(-90 295.5 175.8)">C116</text>
<text x="299.6" y="175.8" transform="rotate(-90 299.6 175.8)">100p</text>
<text x="305.7" y="175.8" transform="rotate(-90 305.7 175.8)">C117</text>
<text x="309.8" y="175.8" transform="rotate(-90 309.8 175.8)">100p</text>
<text x="336.2" y="179.1" transform="rotate(-90 336.2 179.1)">R118</text>
<text x="340.2" y="179.4" transform="rotate(-90 340.2 179.4)">10k</text>
<text x="343.8" y="179.1" transform="rotate(-90 343.8 179.1)">R121</text>
<text x="347.9" y="179.4" transform="rotate(-90 347.9 179.4)">10k</text>
<text x="191.4" y="194.4" transform="rotate(-90 191.4 194.4)">R105</text>
<text x="195.5" y="194.6" transform="rotate(-90 195.5 194.6)">10k</text>
<text x="199" y="194.4" transform="rotate(-90 199 194.4)">R108</text>
<text x="203.1" y="194.6" transform="rotate(-90 203.1 194.6)">10k</text>
<text x="334.1" y="203.8">140k</text>
<text x="334.4" y="199.7">R119</text>
<text x="320.9" y="211.4" transform="rotate(-90 320.9 211.4)">C118</text>
<text x="325" y="211.4" transform="rotate(-90 325 211.4)">10n</text>
<text x="328.6" y="212.1" transform="rotate(-90 328.6 212.1)">R116</text>
<text x="332.6" y="212.4" transform="rotate(-90 332.6 212.4)">10k</text>
</g>
<g font-size="1.2" fill="#808080">
<text x="258.3" y="46.8">CS/5.1A</text>
<text x="254.9" y="49.3">SCK/5.1A</text>
<text x="256.8" y="51.8">MOSI/5.1A</text>
<text x="254.3" y="54.4">MISO/5.1A</text>
<text x="256.8" y="59.5">STEP/5.7B</text>
<text x="305.8" y="56.9">DBG_SPI_SCK/5.5C</text>
<text x="308.3" y="59.5">DBG_SPI_MOSI/5.5C</text>
<text x="308.3" y="54.4">DBG_SPI_NSCS/5.5C</text>
<text x="255.4" y="62">DIR/5.7B</text>
<text x="305.8" y="62">DBG_SPI_MISO/5.5D</text>
<text x="308.3" y="64.5">DBG_SPI_TRG/5.5C</text>
<text x="250.7" y="67.1">CP2102_TX/5.2A</text>
<text x="253.1" y="69.6">CP2102_RX/5.2A</text>
<text x="183.1" y="74.7">ADC_T_MOSFETS/4.5D</text>
<text x="217.5" y="77.2">ADC_T_MOTOR/4.6D</text>
<text x="308.3" y="77.2">ENO/4.2A</text>
<text x="252.5" y="79.8">PWM_IN/5.5B</text>
<text x="214.5" y="125.5">AENC_UX_P/2.1B</text>
<text x="277.8" y="125.5">PWM_UX1_H/4.2A</text>
<text x="214.5" y="130.6">AENC_VN_P/2.1C</text>
<text x="277.8" y="130.6">PWM_VX2_H/4.2B</text>
<text x="280.4" y="128">PWM_UX1_L/4.2A</text>
<text x="214.2" y="135.6">AENC_WY_P/2.1D</text>
<text x="280.4" y="133.1">PWM_VX2_L/4.2B</text>
<text x="277.8" y="138.2">PWM_WY1_H/4.2C</text>
<text x="277.8" y="143.3">PWM_Y2_H/4.2D</text>
<text x="280.4" y="140.7">PWM_WY1_L/4.2C</text>
<text x="143.2" y="148.3">INT/5.1A</text>
<text x="215.2" y="148.3">ENC_B/2.8D</text>
<text x="217.7" y="145.8">ENC_A/2.8C</text>
<text x="280.4" y="145.8">PWM_Y2_L/4.2D</text>
<text x="217" y="156">ENC2_A/2.6C</text>
<text x="217.7" y="150.9">ENC_N/2.8D</text>
<text x="214.5" y="158.5">ENC2_B/2.6D</text>
<text x="217" y="161">ENC2_N/2.6D</text>
<text x="313.4" y="161">ADC_I0_U_PF/4.6A</text>
<text x="323.5" y="166.1">ADC_I1_V_PF/4.6C</text>
<text x="214.7" y="171.2">HALL_V/2.5D</text>
<text x="216.1" y="168.7">HALL_WY/2.5C</text>
<text x="216.3" y="173.7">HALL_UX/2.5D</text>
<text x="277.2" y="169.7" transform="rotate(-90 277.2 169.7)">BRAKE/4.5B</text>
<text x="215.3" y="191.5">REF_H/2.3D</text>
<text x="218" y="189">REF_L/2.3D</text>
<text x="217.8" y="194">REF_R/2.3C</text>
<text x="313.2" y="200.7" transform="rotate(-90 313.2 200.7)">BAT54S</text>
<text x="337.7" y="208.8">4/60V/V</text>
</g>
</svg>
